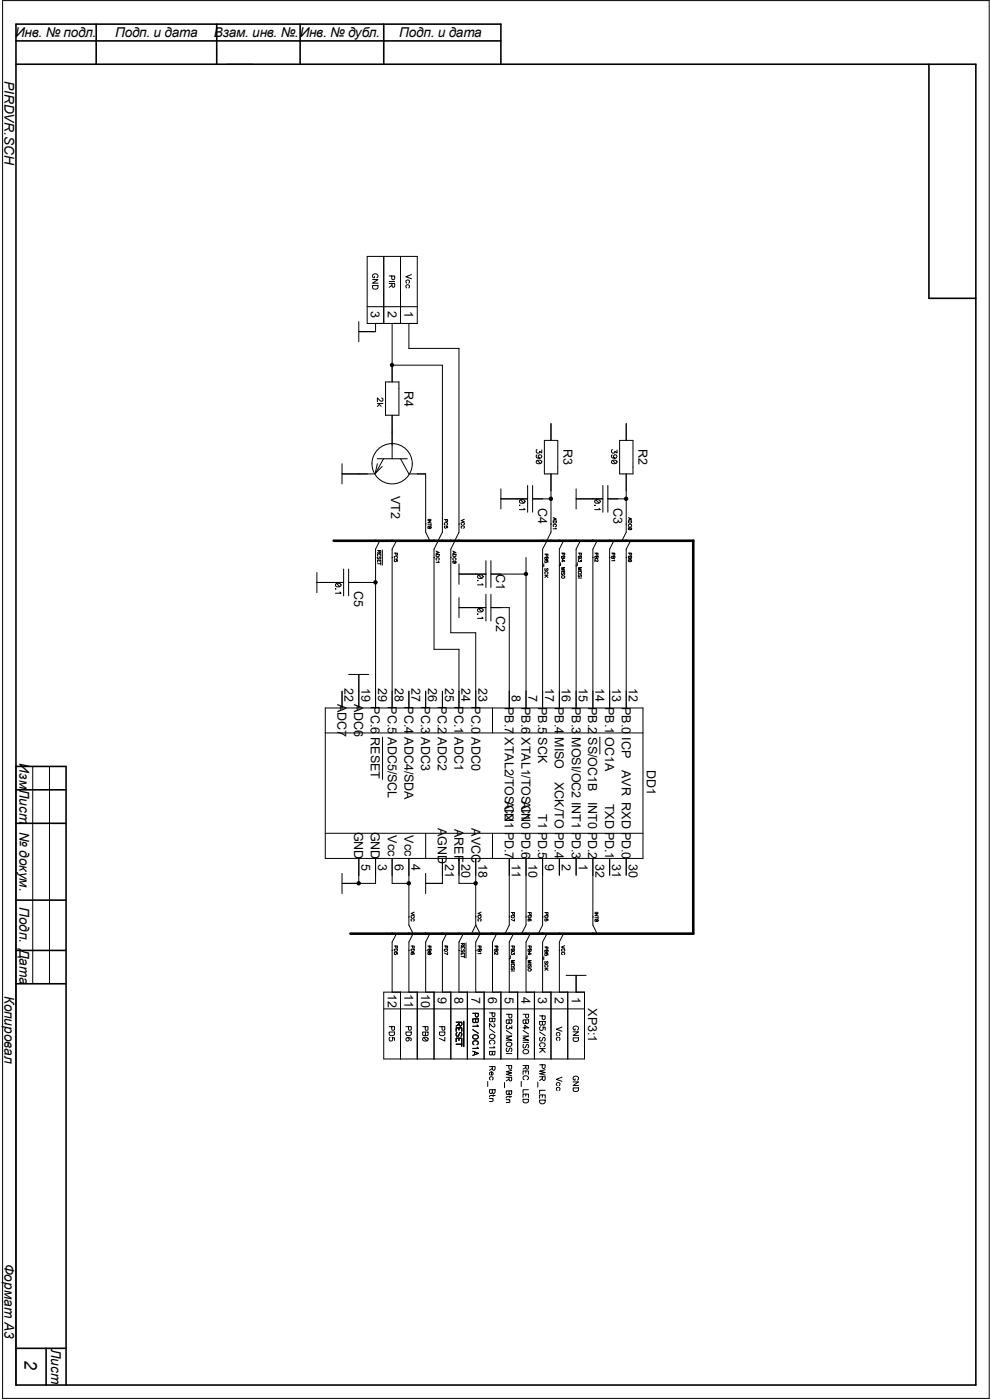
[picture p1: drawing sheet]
<svg xmlns="http://www.w3.org/2000/svg" width="210mm" height="297mm" viewBox="0 0 210 297" stroke-linecap="round" stroke-linejoin="round" font-family="sans-serif">
<g fill="none" stroke="#000" stroke-width=".21">
<path d="M.6 .1h209.2v296.6h-209.2zM48.1 13.6h5.7M77.9 54.4h10.6v14.2h-10.6zM79 59.3h1.2l-1.2 .8h1.2M79.5 58.7v.2h-.2a.44 .44 0 0 1-.3-.5 .44 .44 0 0 1 .5-.3h.3a.44 .44 0 0 1 .4 .3 .44 .44 0 0 1-.3 .5M81.4 54.4v14.2M82.5 58.5h1.2v.6l-.2 .3-.4-.2v-.7M82.5 59.7h1.2M85 54.4v14.2M87.3 58.3l-1.2 .4 1.2 .4M76.1 68.2v4.3M77.9 65.1h10.6"/>
<path d="M79 60.6h1.2v.4a.61 .61 0 0 1-.6 .4 .61 .61 0 0 1-.6-.4zM79.7 68.6v1.8h-3.6M82.5 60.2h1.2v.5l-.2 .3-.4-.3v-.5M83.1 60.5l-.6 .5M83.2 68.6v12.4M83.2 77.5h10.7v35.4l-1 1.8M86.3 60.1a.37 .37 0 0 1-.1-.6 .37 .37 0 0 1 .6 0 .37 .37 0 0 1-.1 .6M86.3 61.1a.37 .37 0 0 1-.1-.6 .37 .37 0 0 1 .6 0 .37 .37 0 0 1-.1 .6M86.7 68.6v5.3h10.7v39l-.9 1.8M72.6 98.4v4.3M80 97.3h6.4M80.1 85.6h1.1"/>
<path d="M80.1 98.4l-.5 2.1 1.5-1.5M80.3 85.6l.6 .6M80.5 85.8l-.4 .4M80.9 84.5l.3 .2v.3l-.4 .1-.7-.7v.8M81.4 97.3l-1.8 3.2M81.8 81h2.8v7.1h-2.8zM83.2 88.1v9.2M85 97.3l1.7 3.2h3.6v12.4l.9 1.8M113.8 97.8l.6-.2 .5 .4a.62 .62 0 0 1-.6 .4 .62 .62 0 0 1-.6-.4zM113.9 96.5l-.1 .1a.59 .59 0 0 0 .4 .7 .59 .59 0 0 0 .7-.4 .38 .38 0 0 0-.3-.4 .38 .38 0 0 0-.4 .3 .38 .38 0 0 0 .3 .4M114 95.4a.39 .39 0 0 0-.2 .7 .39 .39 0 0 0 .7-.3l.4 .3v-.6M114 97.7l.7 .6"/>
<path d="M115.5 93.4h2.8v7.1h-2.8zM116.9 89.9v3.5M129.8 97.8l.6-.2 .5 .4a.62 .62 0 0 1-.6 .4 .62 .62 0 0 1-.6-.4zM129.9 96.5l-.1 .1a.59 .59 0 0 0 .4 .7 .59 .59 0 0 0 .7-.4 .38 .38 0 0 0-.3-.4 .38 .38 0 0 0-.5 .3 .38 .38 0 0 0 .4 .4M129.9 97.7l.7 .6M129.9 95.4a.39 .39 0 0 0-.1 .7 .39 .39 0 0 0 .6-.3l.5 .3v-.6M131.4 93.4h2.9v7.1h-2.9zM132.8 89.9v3.5M72.6 100.5h6.9M79.7 118.3h.1M80.1 116.8h.7l-.1 .4h-.2l-.1-.4M80.1 117.9v-.4h.7v.4"/>
<path d="M80.1 119.3v-.5h.7v.5M80.1 119.6h.7M80.2 118.1l-.1 .4h.3l.3-.4v.5M80.4 117l-.3 .3M80.4 117.5v.2M80.4 118.8v.3M80.6 114.7l-.9 1.8v33.7M80.8 119.3v.5M81.1 116.7v3.2M83.2 118.3h.1M83.7 117.3h.6v.5l-.3-.1-.1-.4M83.8 118.5a.27 .27 0 0 1-.1-.3 .27 .27 0 0 1 .2-.2h.2a.26 .26 0 0 1 .2 .2 .26 .26 0 0 1-.1 .3"/>
<path d="M83.8 118.7a.24 .24 0 0 0-.1 .4 .24 .24 0 0 0 .3 0 .24 .24 0 0 0 0-.4h.3v.4M84.1 114.7l-.9 1.8v33.7M90.3 111.2h.1M90.8 110.4h.6l-.6 .5h.6M90.8 110.2h.6M90.8 111.3h.6M90.9 111.7l.4 .4M91.4 111.1v.5M92.1 118.3h.1M92.5 117.6h.7a.39 .39 0 0 1-.2 .5 .39 .39 0 0 1-.5-.1zM92.5 116.9l.7 .3-.7 .3M92.7 118.8a.26 .26 0 0 1-.2-.3 .26 .26 0 0 1 .3-.2h.1a.26 .26 0 0 1 .3 .2 .26 .26 0 0 1-.2 .3"/>
<path d="M92.7 117.1v.3M93 114.7l-.9 1.8v21.3h5.3v12.4M93 119.1l.2 .2h-.7M93.9 111.2h.1M94.3 110.2h.7l-.1 .5-.3-.1v-.4M94.4 111.4a.27 .27 0 0 1-.1-.3 .27 .27 0 0 1 .2-.2h.2a.26 .26 0 0 1 .3 .2 .26 .26 0 0 1-.2 .3M94.4 111.6a.24 .24 0 0 0-.1 .3 .24 .24 0 0 0 .4 .1 .24 .24 0 0 0 0-.4h.3v.4M95.6 118.3h.1M96.1 116.9l.6 .3-.6 .3M96.1 117.6h.6a.39 .39 0 0 1-.2 .5 .39 .39 0 0 1-.4-.1zM96.2 119.1l.4 .4M96.2 118.8a.26 .26 0 0 1-.1-.3 .26 .26 0 0 1 .2-.2h.2a.26 .26 0 0 1 .2 .2 .26 .26 0 0 1-.1 .3"/>
<path d="M96.3 117.1v.3M96.5 114.7l-.9 1.8v17.7h5.3v16M97.4 111.2h.1M97.4 119.7v4.3M98 111.3a.26 .26 0 0 1-.2-.3 .26 .26 0 0 1 .3-.2h.2a.26 .26 0 0 1 .2 .2 .26 .26 0 0 1-.2 .3M98 112.1a.26 .26 0 0 1-.2-.3 .26 .26 0 0 1 .3-.3h.2a.26 .26 0 0 1 .2 .3 .26 .26 0 0 1-.2 .3M98.5 110.2l-.7 .2 .7 .3M103.1 119v5.6M104.1 119v5.6M106.3 105.8h5.6M106.3 103.7v4.3M110.2 106.2l.7-.2 .5 .3a.62 .62 0 0 1-.6 .5 .62 .62 0 0 1-.6-.5z"/>
<path d="M110.2 107.1v.2zM110.4 106l.7 .7M111.1 107.9l.3 .2h-1.2M111.6 118.3v31.9M111.9 103v5.7M113 105.8h3.9M113 103v5.7M115.4 119.6v.6M115.6 118.2h.6v.5l-.3-.2-.3 .2zM115.6 117.6h.6v.4l-.3-.1v-.3M115.7 118.9a.24 .24 0 0 0-.1 .4 .24 .24 0 0 0 .3 0 .24 .24 0 0 0 .1-.3h.2v.3M115.9 118.2v.3"/>
<path d="M116 114.7l-.9 1.8v33.7M116.9 100.5v12.4l-.9 1.8M116.9 111.2h.1M117.3 109.8l.7 .3-.7 .3M117.3 110.5h.7a.39 .39 0 0 1-.2 .5 .39 .39 0 0 1-.5-.1zM117.5 111.7a.26 .26 0 0 1-.2-.3 .26 .26 0 0 1 .3-.2h.2a.26 .26 0 0 1 .2 .2 .26 .26 0 0 1-.1 .3M117.6 109.9v.4M117.9 112l.1 .2h-.7M118.9 119.4v.6M119.1 118h.7v.4l-.3-.1-.3 .1zM119.1 117.3h.7v.5l-.3-.1-.1-.4M119.1 119h.7l-.5-.3v.5"/>
<path d="M119.5 118v.3M119.5 114.7l-.8 1.8v33.7M122.2 105.8h5.7M122.2 103.7v4.3M122.5 119.4v.6M122.7 117.3h.7l-.1 .5-.3-.1v-.4M122.7 118h.7l-.1 .4-.3-.1-.3 .1zM122.8 118.7a.23 .23 0 0 0-.1 .3 .23 .23 0 0 0 .2 .2 .23 .23 0 0 0 .2-.3l.3 .2v-.4M123 118v.3M123.1 114.7l-.9 1.8v33.7M125.8 118.3h.1M126.2 107.2h.1"/>
<path d="M126.2 118h.7l-.1 .4-.3-.1-.3 .1zM126.2 106.2l.6-.2 .5 .3a.62 .62 0 0 1-.6 .5 .62 .62 0 0 1-.5-.5zM126.2 117.3h.7l-.1 .5-.3-.1v-.4M126.4 106l.7 .7M126.5 118v.3M126.7 114.7l-.9 1.8v33.7M126.7 118.7l.2 .2-.2 .2-.5-.4v.5M127.1 107.9l.2 .2h-1.1M127.9 103v5.7M128.9 105.8h3.9M128.9 103v5.7M129.3 118.3h.1"/>
<path d="M129.8 117.3h.6v.5l-.3-.1-.1-.4M129.8 118h.6v.4l-.3-.1-.3 .1zM130.1 118v.3M130.2 114.7l-.9 1.8v33.7M130.3 118.8l.1 .2h-.6M132.8 100.5v12.4l-.8 1.8M132.8 111.2h.1M132.8 118.3h.1M133.3 110.5h.7a.39 .39 0 0 1-.2 .5 .39 .39 0 0 1-.5-.1zM133.3 118h.7l-.1 .4-.3-.1-.3 .1zM133.3 109.8l.7 .3-.7 .3M133.3 117.3h.7l-.1 .5-.3-.1v-.4"/>
<path d="M133.4 112l.5 .4M133.4 118.7l.5 .4M133.5 111.7a.26 .26 0 0 1-.2-.3 .26 .26 0 0 1 .3-.2h.1a.26 .26 0 0 1 .3 .2 .26 .26 0 0 1-.2 .3M133.5 109.9v.4M133.6 118v.3M133.8 114.7l-1 1.8v33.7M67.2 123.6h5.7M67.2 121.5v4.2M71.2 124.9h.1M71.2 123.9l.6-.2 .5 .4a.62 .62 0 0 1-.5 .4 .62 .62 0 0 1-.6-.4zM71.4 123.8l.7 .7M72.1 125.6l.2 .3h-1.1"/>
<path d="M72.9 120.7v5.7M74 123.6h5.7M74 120.7v5.7M97.4 126.8v4.2M97.4 121.8h5.7M97.4 128.9h5.7M101.4 123.1h.1M101.3 122.1l.7-.1 .5 .3a.62 .62 0 0 1-.6 .4 .62 .62 0 0 1-.6-.4zM101.3 129.2l.7-.1 .5 .3a.62 .62 0 0 1-.6 .4 .62 .62 0 0 1-.6-.4zM101.3 130.2v.1zM101.5 122l.7 .7M101.5 129.1l.7 .7"/>
<path d="M102.2 123.8l.3 .3h-1.2M102.2 130.9l.3 .3h-1.2M103.1 126.1v5.6M104.1 128.9h3.9v21.3M104.1 121.8h7.5M104.1 126.1v5.6M115.1 120h.1M115.6 122h.6M115.7 120.6v.5l.4-.5 .1 .2v.3M115.7 121.8a.27 .27 0 0 1-.1-.3 .27 .27 0 0 1 .2-.2h.2a.26 .26 0 0 1 .2 .2 .26 .26 0 0 1-.1 .3M115.8 122l.4 .5M116 122.2l-.4 .3"/>
<path d="M118.7 120h.1M119.1 120.4h.7l-.7 .3 .7 .2h-.7M119.1 121.2h.7M119.2 121.5v.4l.4-.4 .2 .1-.1 .3M122.2 120h.1M122.7 120.4h.7l-.7 .3 .7 .2h-.7M122.7 122.6h.7M122.8 121.9v.5l.4-.5 .2 .2-.1 .3M69 150.2h67.4v31.9h-67.4zM69 155.5h67.4M72.6 146.6v3.6M74 143.1h4.2"/>
<path d="M76.1 143.1v7.1M81.2 156.4v9M86.7 146.6v3.6M90.3 146.6v3.6M93.9 146.6v3.6M104.5 150.2v5.3M127.3 156.4v3.6M3.4 162.6v131.2M6.9 162.6v46.1M10.5 162.6v46.1M69 176.8h67.4M90.3 176.8v5.3"/>
<path d="M104.5 176.8v5.3M72.6 185.3v4.3M76.1 182.1v5.3M79.7 182.1v5.3h-7.1M83.2 182.1v5.3h3.5M84.1 198.1l-.9 1.8v10.6M86.7 182.1v14.2l.9 1.8-.9 1.8v10.6M86.7 194.5h.1M87.4 194.7a.26 .26 0 0 1-.2-.3 .26 .26 0 0 1 .3-.2h.1a.26 .26 0 0 1 .3 .2 .26 .26 0 0 1-.2 .3M87.4 195.4a.26 .26 0 0 1-.2-.3 .26 .26 0 0 1 .3-.2h.1a.26 .26 0 0 1 .3 .2 .26 .26 0 0 1-.2 .3M87.9 193.5l-.7 .3 .7 .3M90.3 185.3v4.3"/>
<path d="M91.2 198.1l-.9 1.8v10.6M93.9 182.1v5.3h-3.6M94.7 198.1l-.8 1.8v10.6M97.4 182.1v5.3h3.5M98.3 198.1l-.9 1.8v10.6M100.9 182.1v14.2M100.9 196.3l1 1.8-1 1.8v10.6M100.9 196.3l-.9 1.8M100.9 194.5h.1M101.6 194.7a.26 .26 0 0 1-.2-.3 .26 .26 0 0 1 .2-.2h.2a.26 .26 0 0 1 .3 .2 .26 .26 0 0 1-.2 .3M101.6 195.4a.26 .26 0 0 1-.2-.3 .26 .26 0 0 1 .2-.2h.2a.26 .26 0 0 1 .3 .2 .26 .26 0 0 1-.2 .3M102.1 193.5l-.7 .3 .7 .3"/>
<path d="M105.4 198.1l-.9 1.8v10.6M108 182.1v14.2l-.9 1.8M108 194.5h.1M108.5 193.6h.6v.4h-.3v-.4M108.5 194.3h.6a.39 .39 0 0 1-.2 .4 .39 .39 0 0 1-.4-.1zM108.9 198.1l-.9 1.8v10.6M109.1 194.9v.5l-.6-.3M111.6 182.1v14.2l-.9 1.8M111.6 194.5h.1M112 194.3h.7a.39 .39 0 0 1-.2 .4 .39 .39 0 0 1-.5-.1zM112 193.6h.7l-.1 .4h-.2l-.1-.4M112.2 195l.2 .1a.23 .23 0 0 1-.1 .3 .23 .23 0 0 1-.3-.1v-.1a.31 .31 0 0 1 .4-.2 .31 .31 0 0 1 .2 .4"/>
<path d="M112.5 198.1l-.9 1.8v10.6M115.1 182.1v14.2l-.9 1.8M115.1 194.5h.1M115.6 194.3h.6a.39 .39 0 0 1-.2 .4 .39 .39 0 0 1-.4-.1zM115.6 193.6h.6v.4h-.3v-.4M115.7 194.9a.24 .24 0 0 0-.1 .4 .24 .24 0 0 0 .3 .1 .24 .24 0 0 0 .1-.4h.2v.3M116 198.1l-.9 1.8v10.6M118.7 182.1v3.6M119.5 198.1l-.8 1.8v10.6M122.2 182.1v3.6M125.8 182.1v14.2l.9 1.8M125.8 194.5h.1"/>
<path d="M126.2 193.8h.7l-.7 .5h.7M126.2 193.5h.7M126.2 194.7h.7M126.3 195.1l.4 .4M126.9 194.4v.5M129.3 182.1v3.6M132.8 182.1v3.6M81.4 210.5h42.6v14.2h-42.6zM81.4 214h42.6M82.5 217.8h1.2l-.1 .7h-.5v-.7M82.6 218.9h1.1v.4a.61 .61 0 0 1-.6 .4 .61 .61 0 0 1-.5-.4zM83.2 201.6h.1"/>
<path d="M83.7 200.7h.6v.4h-.3l-.1-.4M83.7 201.4h.6a.39 .39 0 0 1-.2 .4 .39 .39 0 0 1-.4-.1zM83.8 202.1a.24 .24 0 0 0-.1 .3 .24 .24 0 0 0 .3 .1 .24 .24 0 0 0 0-.4h.3v.3M85 210.5v14.2M86.1 217.8h1.1v.7h-.5v-.7M86.1 218.9h1.1v.4a.61 .61 0 0 1-.5 .4 .61 .61 0 0 1-.6-.4zM86.7 201.6h.1M87.2 201.4h.7a.39 .39 0 0 1-.2 .4 .39 .39 0 0 1-.5-.1zM87.2 200.7h.7l-.1 .4h-.3v-.4M87.4 202.1l.2 .1a.23 .23 0 0 1-.1 .3 .23 .23 0 0 1-.3-.1v-.1a.31 .31 0 0 1 .4-.2 .31 .31 0 0 1 .2 .4M88.5 210.5v14.2M89.7 217.8h1.1l-.1 .7h-.4l-.1-.7"/>
<path d="M89.7 218.9h1.1v.7l-.3 .1-.2-.2-.3 .2h-.3zM90.3 218.9v.6M90.3 201.6h.1M90.8 200.7h.6v.4h-.3v-.4M90.8 201.4h.6v.4l-.3-.1-.3 .1zM90.9 202.1l.4 .4M91.1 201.4v.3M92.1 210.5v14.2M93.2 217.8h1.2l-.1 .7h-.5v-.7M93.2 218.9h1.2v.4a.61 .61 0 0 1-.6 .4 .61 .61 0 0 1-.6-.4zM93.9 201.6h.1M94.3 201.4h.7a.39 .39 0 0 1-.2 .4 .39 .39 0 0 1-.5-.1z"/>
<path d="M94.3 200.7h.7l-.1 .4h-.3v-.4M95 202.1v.4l-.7-.3M95.6 210.5v14.2M96.8 216.9h1.2v.5l-.3 .3-.3-.3v-.5M96.8 218.8v-.7h1.2v.7M96.9 219.1l-.1 .2v.5h.5l.2-.6 .3-.1 .2 .2-.2 .5M97.4 201.6h.1M97.4 218.1v.4M97.4 217.3l-.6 .4M97.8 200.2h.7v.4l-.3-.1v-.3M97.8 201.3v-.5h.7v.5M97.8 202.6v-.4h.7v.4"/>
<path d="M97.8 202.9h.7M97.9 201.5l-.1 .4h.3l.3-.4v.4M98.2 200.4l-.4 .2M98.2 200.8v.3M98.2 202.2v.2M98.4 216.7v5.3M98.5 202.7v.5M98.8 200v3.2M99.1 210.5v14.2M100.3 216.2h1.2l-.1 .6-.3 .2-.2-.3-.1 .2-.3 .1-.2-.2zM100.3 215h1.2v.5l-.3 .3-.3-.2-.1-.6M100.3 218.4l1.2 .8"/>
<path d="M100.9 216.2v.5M100.9 201.6h.1M101.2 217.5l.3 .2h-1.2M101.4 200.7h.7l-.1 .4h-.3v-.4M101.4 201.4h.7l-.1 .4-.3-.1-.3 .1zM101.7 201.4v.3M101.9 202.1l.2 .2h-.7M102.7 210.5v14.2M103.8 216h1.2l-.1 .7-.3 .1-.2-.3-.2 .3-.3-.1zM103.8 214.9h1.2l-.1 .7h-.5v-.7M103.8 218.3l1.2 .8M104 219.5a.58 .58 0 0 1 .7 0 .58 .58 0 0 1 .2 .6 .56 .56 0 0 1-.7 .2 .56 .56 0 0 1-.2-.8z"/>
<path d="M104.4 216v.5M104.5 201.6h.1M104.7 217.2l.2 .1 .1 .3-.4 .3-.8-.8v.8M104.9 200.7h.7v.4h-.3l-.1-.4M104.9 201.4h.7v.4l-.3-.1-.3 .1zM105.3 201.4v.3M105.5 202.1l.1 .1-.1 .3-.6-.4v.4M106.3 210.5v14.2M107.4 216.4h1.2l-.1 .6-.3 .2-.2-.3-.1 .2-.3 .1-.2-.2zM107.4 215.2h1.2v.5l-.3 .3-.3-.1-.1-.7M107.4 219.8h1.2l-1.2 .5 1.2 .4h-1.2M107.4 218.6l1.2 .8"/>
<path d="M107.6 217.5a.39 .39 0 0 0-.1 .7 .39 .39 0 0 0 .6-.3l.5 .3v-.6M108 216.4v.5M108 203.4h.1M108.2 202.7v.7M108.5 200.7h.6v.4h-.3v-.4M108.5 203.8h.6l-.6 .2 .6 .3h-.6M108.5 206h.6M108.5 201.4h.6v.4l-.3-.1-.3 .1zM108.5 205.3v.4l.5-.4 .1 .1v.3M108.6 202.1a.23 .23 0 0 0-.2 .2 .23 .23 0 0 0 .3 .2 .23 .23 0 0 0 .2-.2l.2 .2v-.4M108.8 201.4v.3M109.8 210.5v14.2"/>
<path d="M111 218.1h1.1l-.8-.6v.9M111 219.8h1.1l-1.1 .5 1.1 .4h-1.1M111 218.6l1.1 .8M111 216.4h1.1v.6l-.3 .2-.3-.3v.2l-.3 .1-.2-.2zM111 215.2h1.1v.5l-.2 .3-.4-.1v-.7M111.5 216.4v.5M111.6 203.4h.1M111.8 202.7v.7M112 202.4h.7l-.5-.3v.5M112 203.8h.7l-.7 .2 .7 .3h-.7M112 204.6h.7M112 201.4h.7l-.1 .4-.2-.1-.3 .1z"/>
<path d="M112 200.7h.7l-.1 .4h-.2l-.1-.4M112.1 204.8v.5l.4-.5 .2 .2-.1 .3M112.4 201.4v.3M113.4 210.5v14.2M114.5 216.7h1.2l-.1 .7-.3 .1-.2-.3-.1 .2-.3 .1-.2-.1zM114.5 215.5h1.2v.5l-.3 .3-.3-.1-.1-.7M114.5 218.9l1.2 .8M114.7 217.8a.41 .41 0 0 0-.1 .6 .41 .41 0 0 0 .6 .1 .41 .41 0 0 0-.1-.6h.6v.6M115.1 216.7v.5M115.1 203.4h.1M115.4 202.9v.7M115.6 201.6h.6v.4l-.3-.1-.3 .1z"/>
<path d="M115.6 205.4h.6M115.6 200.9h.6v.4h-.3v-.4M115.7 204v.4l.4-.4 .1 .1v.3M115.7 202.3a.24 .24 0 0 0-.1 .3 .24 .24 0 0 0 .3 .1 .24 .24 0 0 0 .1-.4h.2v.3M115.7 205.1a.27 .27 0 0 1-.1-.3 .27 .27 0 0 1 .2-.2h.2a.26 .26 0 0 1 .2 .3 .26 .26 0 0 1-.1 .2M115.8 205.4l.4 .5M115.9 201.6v.3M116 205.6l-.4 .3M116.9 210.5v14.2M118.2 219.7a.37 .37 0 0 1-.1-.5 .37 .37 0 0 1 .6 0 .37 .37 0 0 1-.1 .5M118.7 201.6h.1M119.2 217.9l-1.2 .5 1.2 .4"/>
<path d="M119.3 201.8a.26 .26 0 0 1-.2-.3 .26 .26 0 0 1 .3-.2h.1a.26 .26 0 0 1 .3 .2 .26 .26 0 0 1-.2 .3M119.3 202.5a.26 .26 0 0 1-.2-.3 .26 .26 0 0 1 .3-.2h.1a.26 .26 0 0 1 .3 .2 .26 .26 0 0 1-.2 .3M119.8 200.6l-.7 .3 .7 .3M120.1 206.9h4.2M120.4 210.5v14.2M121.6 218.9h1.1l-1.1 .8h1.1M122 218.3v.2h-.2a.44 .44 0 0 1-.2-.5 .44 .44 0 0 1 .4-.3h.3a.44 .44 0 0 1 .4 .3 .44 .44 0 0 1-.2 .5M122.2 206.9v3.6M82.8 220a.42 .42 0 0 0-.3 .6 .42 .42 0 0 0 .7 .2 .42 .42 0 0 0 0-.7l.5 .1v.5M86.5 220.1a.37 .37 0 0 1 .2 .6 .37 .37 0 0 1-.5 .1 .37 .37 0 0 1 0-.6l.3-.1a.54 .54 0 0 1 .7 .4l-.1 .3M89.7 220.2a.59 .59 0 0 1 .7-.2 .59 .59 0 0 1 .4 .7l-.5 .2a.47 .47 0 0 1-.6-.5zM89.9 220.1l.7 .7"/>
<path d="M94.4 220v.9l-1.2-.6M96.8 221v-.7h1.2v.7M96.8 221.5h1.2M97.4 220.3v.4M98 221.1v.9M100.3 223l1.2 .5-1.2 .4M100.5 221.7a.44 .44 0 0 1-.2-.5 .44 .44 0 0 1 .4-.4h.3a.43 .43 0 0 1 .5 .4 .43 .43 0 0 1-.3 .5M100.7 223.2v.5M101.2 222.2l.3 .2h-1.2M103.5 229.4v1.1M103.8 223.1h1.2l-.1 .6-.3 .1-.2-.2-.2 .2h-.3zM103.8 231.2h1.2l-.1 .7-.2 .1-.3-.3v.2l-.3 .1-.2-.1z"/>
<path d="M103.8 233h.8M103.8 226.3h1.2v.5l-.2 .3-.4-.3v-.5M104 229.1a.37 .37 0 0 1-.1-.5 .37 .37 0 0 1 .6 0 .37 .37 0 0 1-.1 .5M104.1 221.5a.44 .44 0 0 1-.3-.5 .44 .44 0 0 1 .5-.4h.3a.44 .44 0 0 1 .4 .4 .44 .44 0 0 1-.3 .5M104.3 227.4v.7a.38 .38 0 0 0 .2-.5 .38 .38 0 0 0-.5-.2 .38 .38 0 0 0-.1 .6l.1 .1M104.4 233l.2 .3v.3l-.8 .1M104.4 226.7l-.6 .4M104.4 223.1v.5M104.4 231.2v.5M104.6 232.2v.5M104.8 222l.2 .3h-1.2M105 232.4h-.9l-.3 .3"/>
<path d="M107 229.7v1.1M107.4 231.4h1.1v.7l-.3 .1-.2-.3-.2 .3h-.3zM107.4 228.6h1.1v.7l-.5-.1v-.6M107.4 226.1h1.1v.7l-.5-.1-.1-.6M107.4 233.3h.8M107.4 223.5h1.2M107.6 222.3l-.2 .3v.4h.5l.2-.6 .3-.1 .2 .3-.2 .5M107.9 233.3l.3 .3-.1 .2-.7 .1M108 228.9l-.6 .4M108 231.4v.5M108.2 232.5v.4M108.5 227.1l-1.1 .3 1.1 .2-1.1 .3 1.1 .3"/>
<path d="M108.5 232.7h-1.1v.3M110.6 229.4v1.1M111 227.9v-.7h1.1v.7M111 232.8v-.7h1.1v.7M111 221.1h1.1M111 233.2h1.1v.4a.61 .61 0 0 1-.6 .4 .61 .61 0 0 1-.5-.4zM111 226.1h1.1l-.1 .7-.4-.1-.1-.6M111.1 221.6l-.1 .2v.4h.5l.2-.5 .3-.1 .1 .2-.1 .5M111.2 229.1a.44 .44 0 0 1-.2-.5 .44 .44 0 0 1 .4-.4h.3a.44 .44 0 0 1 .4 .4 .44 .44 0 0 1-.3 .5M111.5 226.4l-.5 .4M111.5 227.2v.4M111.5 232.1v.4"/>
<path d="M112.1 231.2h-1.1v.7M114.1 229.6v1M114.5 233.4h1.2a.65 .65 0 0 1-.4 .7 .65 .65 0 0 1-.8-.2zM114.5 228.4h1.2v.5l-.3 .3-.3-.3v-.5M114.5 225.9h1.2v.5l-.3 .3-.3-.1-.1-.7M114.5 233v-.7h1.2v.7M114.5 222.5h1.2M114.6 220.1l-.1 .2v.5h.5l.2-.6 .3-.1 .2 .2-.2 .6M114.7 222.1a.44 .44 0 0 1-.2-.5 .44 .44 0 0 1 .4-.4h.3a.43 .43 0 0 1 .5 .4 .43 .43 0 0 1-.3 .5M114.9 222.5l.8 .8M115.1 232.3v.4M115.1 228.8l-.6 .4"/>
<path d="M115.1 222.8l-.6 .5M115.7 226.9l-1.2 .3 1.2 .3-1.2 .3 1.2 .3M115.7 231.3h-1.2v.7M118.2 230.3a.37 .37 0 0 1-.1-.5 .37 .37 0 0 1 .6 0 .37 .37 0 0 1-.1 .5M118.2 231.4a.37 .37 0 0 1-.1-.6 .37 .37 0 0 1 .6 0 .37 .37 0 0 1-.1 .6M118.2 220.7a.37 .37 0 0 1-.1-.5 .37 .37 0 0 1 .6 0 .37 .37 0 0 1-.1 .5M119.2 228.5l-1.2 .5 1.2 .4M121.6 229.5h1.1l-1.1 .8h1.1M121.6 230.8h1.1v.4a.61 .61 0 0 1-.5 .4 .61 .61 0 0 1-.6-.4zM121.6 220.2h1.1v.4a.61 .61 0 0 1-.5 .4 .61 .61 0 0 1-.6-.4zM122 228.9v.3h-.2a.44 .44 0 0 1-.2-.5 .44 .44 0 0 1 .4-.4h.3a.44 .44 0 0 1 .4 .4 .44 .44 0 0 1-.2 .5"/>
<circle cx="83.2" cy="98.4" r="4.3"/>
<circle cx="91.1" cy="111.9" r=".31"/>
<circle cx="96.4" cy="119.3" r=".31"/>
<circle cx="133.7" cy="118.9" r=".31"/>
<circle cx="133.7" cy="112.2" r=".31"/>
<circle cx="119.5" cy="122.4" r=".33"/>
<circle cx="123" cy="121.5" r=".33"/>
<circle cx="126.6" cy="195.3" r=".31"/>
<circle cx="91.1" cy="202.3" r=".31"/>
<circle cx="100.9" cy="220" r=".56"/>
<circle cx="108.8" cy="204.8" r=".33"/>
<circle cx="112.4" cy="205.8" r=".33"/>
<circle cx="108" cy="221.6" r=".56"/>
<circle cx="111.6" cy="223.1" r=".56"/>
</g>
<g fill="none" stroke="#000" stroke-width=".34">
<path d="M3.4 13.6h203.6v280.2h-203.6v-288.7h102.9v8.5M3.4 8.7h102.9M20.4 5.1v8.5M46 5.1v8.5M63.7 5.1v8.5M81.4 5.1v8.5M197.1 13.6v49.7h9.9M3.4 162.6h10.6v131.2M3.4 167.6h10.6M3.4 174.7h10.6M3.4 191h10.6M3.4 201.6h10.6"/>
<path d="M3.4 208.7h10.6M3.4 286h10.6M9.8 286v7.8"/>
</g>
<g fill="#000" stroke="#000" stroke-width=".21">
<circle cx="83.2" cy="77.4" r=".36"/>
<circle cx="116.9" cy="105.8" r=".36"/>
<circle cx="132.8" cy="105.8" r=".36"/>
<circle cx="79.6" cy="123.5" r=".36"/>
<circle cx="111.6" cy="121.8" r=".36"/>
<circle cx="76.1" cy="187.4" r=".36"/>
<circle cx="86.7" cy="187.4" r=".36"/>
<circle cx="100.9" cy="187.4" r=".36"/>
</g>
<path d="M70.8 114.7h76.3v83.4h-72.8" fill="none" stroke="#000" stroke-width=".55"/>
<text font-size="3.8" x="5.2" y="288.5" transform="rotate(90 5.2 288.5)">2</text>
<g font-size="2.9">
<text x="3.2" y="7.8">Инв. № подл.</text>
<text x="24.4" y="7.8">Подп. и дата</text>
<text x="45.4" y="7.8">Взам. инв. №.Инв. № дубл.</text>
<text x="84.7" y="7.8">Подп. и дата</text>
<text x=".9" y="17.2" transform="rotate(90 .9 17.2)">PIRDVR.SCH</text>
<text x="4.1" y="162" transform="rotate(90 4.1 162)">Изм.Лист № докум.</text>
<text x="4.1" y="192.4" transform="rotate(90 4.1 192.4)">Подп. Дата</text>
<text x=".9" y="211.2" transform="rotate(90 .9 211.2)">Копировал</text>
<text x=".9" y="268.1" transform="rotate(90 .9 268.1)">Формат А3</text>
<text x="10.9" y="286.2" transform="rotate(90 10.9 286.2)">Лист</text>
</g>
<g font-size="2.7">
<text x="78.7" y="66.1" transform="rotate(90 78.7 66.1)">3</text>
<text x="82.3" y="66.1" transform="rotate(90 82.3 66.1)">2</text>
<text x="85.8" y="66.1" transform="rotate(90 85.8 66.1)">1</text>
<text x="85.8" y="82.8" transform="rotate(90 85.8 82.8)">R4</text>
<text x="119.5" y="95.3" transform="rotate(90 119.5 95.3)">R3</text>
<text x="135.5" y="95.3" transform="rotate(90 135.5 95.3)">R2</text>
<text x="83" y="105.2" transform="rotate(90 83 105.2)">VT2</text>
<text x="114.2" y="107.7" transform="rotate(90 114.2 107.7)">C4</text>
<text x="130.1" y="107.7" transform="rotate(90 130.1 107.7)">C3</text>
<text x="75.1" y="125.4" transform="rotate(90 75.1 125.4)">C5</text>
<text x="105.3" y="121.9" transform="rotate(90 105.3 121.9)">C1</text>
<text x="105.3" y="130.7" transform="rotate(90 105.3 130.7)">C2</text>
<text x="71.6" y="149.3" transform="rotate(90 71.6 149.3)">ADC7</text>
<text x="73.1" y="146" transform="rotate(90 73.1 146)">22</text>
<text x="75.1" y="149.3" transform="rotate(90 75.1 149.3)">ADC6</text>
<text x="76.7" y="146" transform="rotate(90 76.7 146)">19</text>
<text x="78.7" y="149.9" transform="rotate(90 78.7 149.9)">PC.6</text>
<text x="80.2" y="146" transform="rotate(90 80.2 146)">29</text>
<text x="82.3" y="149.9" transform="rotate(90 82.3 149.9)">PC.5</text>
<text x="83.7" y="146" transform="rotate(90 83.7 146)">28</text>
<text x="85.8" y="149.9" transform="rotate(90 85.8 149.9)">PC.4</text>
<text x="87.3" y="146" transform="rotate(90 87.3 146)">27</text>
<text x="89.3" y="149.9" transform="rotate(90 89.3 149.9)">PC.3</text>
<text x="90.8" y="146" transform="rotate(90 90.8 146)">26</text>
<text x="92.9" y="149.9" transform="rotate(90 92.9 149.9)">PC.2</text>
<text x="94.4" y="146" transform="rotate(90 94.4 146)">25</text>
<text x="96.4" y="149.9" transform="rotate(90 96.4 149.9)">PC.1</text>
<text x="97.9" y="146" transform="rotate(90 97.9 146)">24</text>
<text x="100" y="149.9" transform="rotate(90 100 149.9)">PC.0</text>
<text x="101.5" y="146" transform="rotate(90 101.5 146)">23</text>
<text x="107.1" y="149.9" transform="rotate(90 107.1 149.9)">PB.7</text>
<text x="108.6" y="147.5" transform="rotate(90 108.6 147.5)">8</text>
<text x="110.6" y="149.9" transform="rotate(90 110.6 149.9)">PB.6</text>
<text x="112.1" y="147.5" transform="rotate(90 112.1 147.5)">7</text>
<text x="114.2" y="149.9" transform="rotate(90 114.2 149.9)">PB.5</text>
<text x="115.7" y="146" transform="rotate(90 115.7 146)">17</text>
<text x="117.7" y="149.9" transform="rotate(90 117.7 149.9)">PB.4</text>
<text x="119.2" y="146" transform="rotate(90 119.2 146)">16</text>
<text x="121.3" y="149.9" transform="rotate(90 121.3 149.9)">PB.3</text>
<text x="122.8" y="146" transform="rotate(90 122.8 146)">15</text>
<text x="124.8" y="149.9" transform="rotate(90 124.8 149.9)">PB.2</text>
<text x="126.3" y="146" transform="rotate(90 126.3 146)">14</text>
<text x="128.4" y="149.9" transform="rotate(90 128.4 149.9)">PB.1</text>
<text x="129.9" y="146" transform="rotate(90 129.9 146)">13</text>
<text x="131.9" y="149.9" transform="rotate(90 131.9 149.9)">PB.0</text>
<text x="133.4" y="146" transform="rotate(90 133.4 146)">12</text>
<text x="78.7" y="156.4" transform="rotate(90 78.7 156.4)">RESET</text>
<text x="82.3" y="156.4" transform="rotate(90 82.3 156.4)">ADC5/SCL</text>
<text x="85.8" y="156.4" transform="rotate(90 85.8 156.4)">ADC4/SDA</text>
<text x="89.3" y="156.4" transform="rotate(90 89.3 156.4)">ADC3</text>
<text x="92.9" y="156.4" transform="rotate(90 92.9 156.4)">ADC2</text>
<text x="96.4" y="156.4" transform="rotate(90 96.4 156.4)">ADC1</text>
<text x="100" y="156.4" transform="rotate(90 100 156.4)">ADC0</text>
<text x="107.1" y="156.4" transform="rotate(90 107.1 156.4)">XTAL2/TOSC2</text>
<text x="110.6" y="156.4" transform="rotate(90 110.6 156.4)">XTAL1/TOSC1</text>
<text x="114.2" y="156.4" transform="rotate(90 114.2 156.4)">SCK</text>
<text x="117.7" y="156.4" transform="rotate(90 117.7 156.4)">MISO</text>
<text x="121.3" y="156.4" transform="rotate(90 121.3 156.4)">MOSI/OC2 INT1 PD.3</text>
<text x="124.8" y="156.4" transform="rotate(90 124.8 156.4)">SS/OC1B</text>
<text x="128.4" y="156.4" transform="rotate(90 128.4 156.4)">OC1A</text>
<text x="131.9" y="156.4" transform="rotate(90 131.9 156.4)">ICP</text>
<text x="117.7" y="165.9" transform="rotate(90 117.7 165.9)">XCK/TO PD.4</text>
<text x="131.9" y="163.4" transform="rotate(90 131.9 163.4)">AVR RXD PD.0</text>
<text x="137.2" y="163.5" transform="rotate(90 137.2 163.5)">DD1</text>
<text x="107.1" y="169.9" transform="rotate(90 107.1 169.9)">AIN1 PD.7</text>
<text x="110.6" y="169.9" transform="rotate(90 110.6 169.9)">AIN0 PD.6</text>
<text x="114.2" y="172.8" transform="rotate(90 114.2 172.8)">T1 PD.5</text>
<text x="124.8" y="170.1" transform="rotate(90 124.8 170.1)">INT0 PD.2</text>
<text x="128.4" y="170.5" transform="rotate(90 128.4 170.5)">TXD PD.1</text>
<text x="75.1" y="176.4" transform="rotate(90 75.1 176.4)">GND</text>
<text x="78.7" y="176.4" transform="rotate(90 78.7 176.4)">GND</text>
<text x="82.3" y="177.2" transform="rotate(90 82.3 177.2)">Vcc</text>
<text x="85.8" y="177.2" transform="rotate(90 85.8 177.2)">Vcc</text>
<text x="92.9" y="175.6" transform="rotate(90 92.9 175.6)">AGND</text>
<text x="96.4" y="175.9" transform="rotate(90 96.4 175.9)">AREF</text>
<text x="100" y="175.7" transform="rotate(90 100 175.7)">AVCC</text>
<text x="76.7" y="183.3" transform="rotate(90 76.7 183.3)">5</text>
<text x="80.2" y="183.3" transform="rotate(90 80.2 183.3)">3</text>
<text x="83.7" y="183.3" transform="rotate(90 83.7 183.3)">6</text>
<text x="87.3" y="183.3" transform="rotate(90 87.3 183.3)">4</text>
<text x="94.4" y="183.3" transform="rotate(90 94.4 183.3)">21</text>
<text x="97.9" y="183.3" transform="rotate(90 97.9 183.3)">20</text>
<text x="101.5" y="183.3" transform="rotate(90 101.5 183.3)">18</text>
<text x="108.6" y="183.3" transform="rotate(90 108.6 183.3)">11</text>
<text x="112.1" y="183.3" transform="rotate(90 112.1 183.3)">10</text>
<text x="115.7" y="183.3" transform="rotate(90 115.7 183.3)">9</text>
<text x="119.2" y="183.3" transform="rotate(90 119.2 183.3)">2</text>
<text x="122.8" y="183.3" transform="rotate(90 122.8 183.3)">1</text>
<text x="126.3" y="183.3" transform="rotate(90 126.3 183.3)">32</text>
<text x="129.9" y="183.3" transform="rotate(90 129.9 183.3)">31</text>
<text x="133.4" y="183.3" transform="rotate(90 133.4 183.3)">30</text>
<text x="82.3" y="210.8" transform="rotate(90 82.3 210.8)">12</text>
<text x="85.8" y="210.8" transform="rotate(90 85.8 210.8)">11</text>
<text x="89.3" y="210.8" transform="rotate(90 89.3 210.8)">10</text>
<text x="92.9" y="211.5" transform="rotate(90 92.9 211.5)">9</text>
<text x="96.4" y="211.5" transform="rotate(90 96.4 211.5)">8</text>
<text x="100" y="211.5" transform="rotate(90 100 211.5)">7</text>
<text x="103.5" y="211.5" transform="rotate(90 103.5 211.5)">6</text>
<text x="107.1" y="211.5" transform="rotate(90 107.1 211.5)">5</text>
<text x="110.6" y="211.5" transform="rotate(90 110.6 211.5)">4</text>
<text x="114.2" y="211.5" transform="rotate(90 114.2 211.5)">3</text>
<text x="117.7" y="211.5" transform="rotate(90 117.7 211.5)">2</text>
<text x="121.3" y="211.5" transform="rotate(90 121.3 211.5)">1</text>
<text x="124.8" y="213.9" transform="rotate(90 124.8 213.9)">XP3:1</text>
</g>
</svg>
